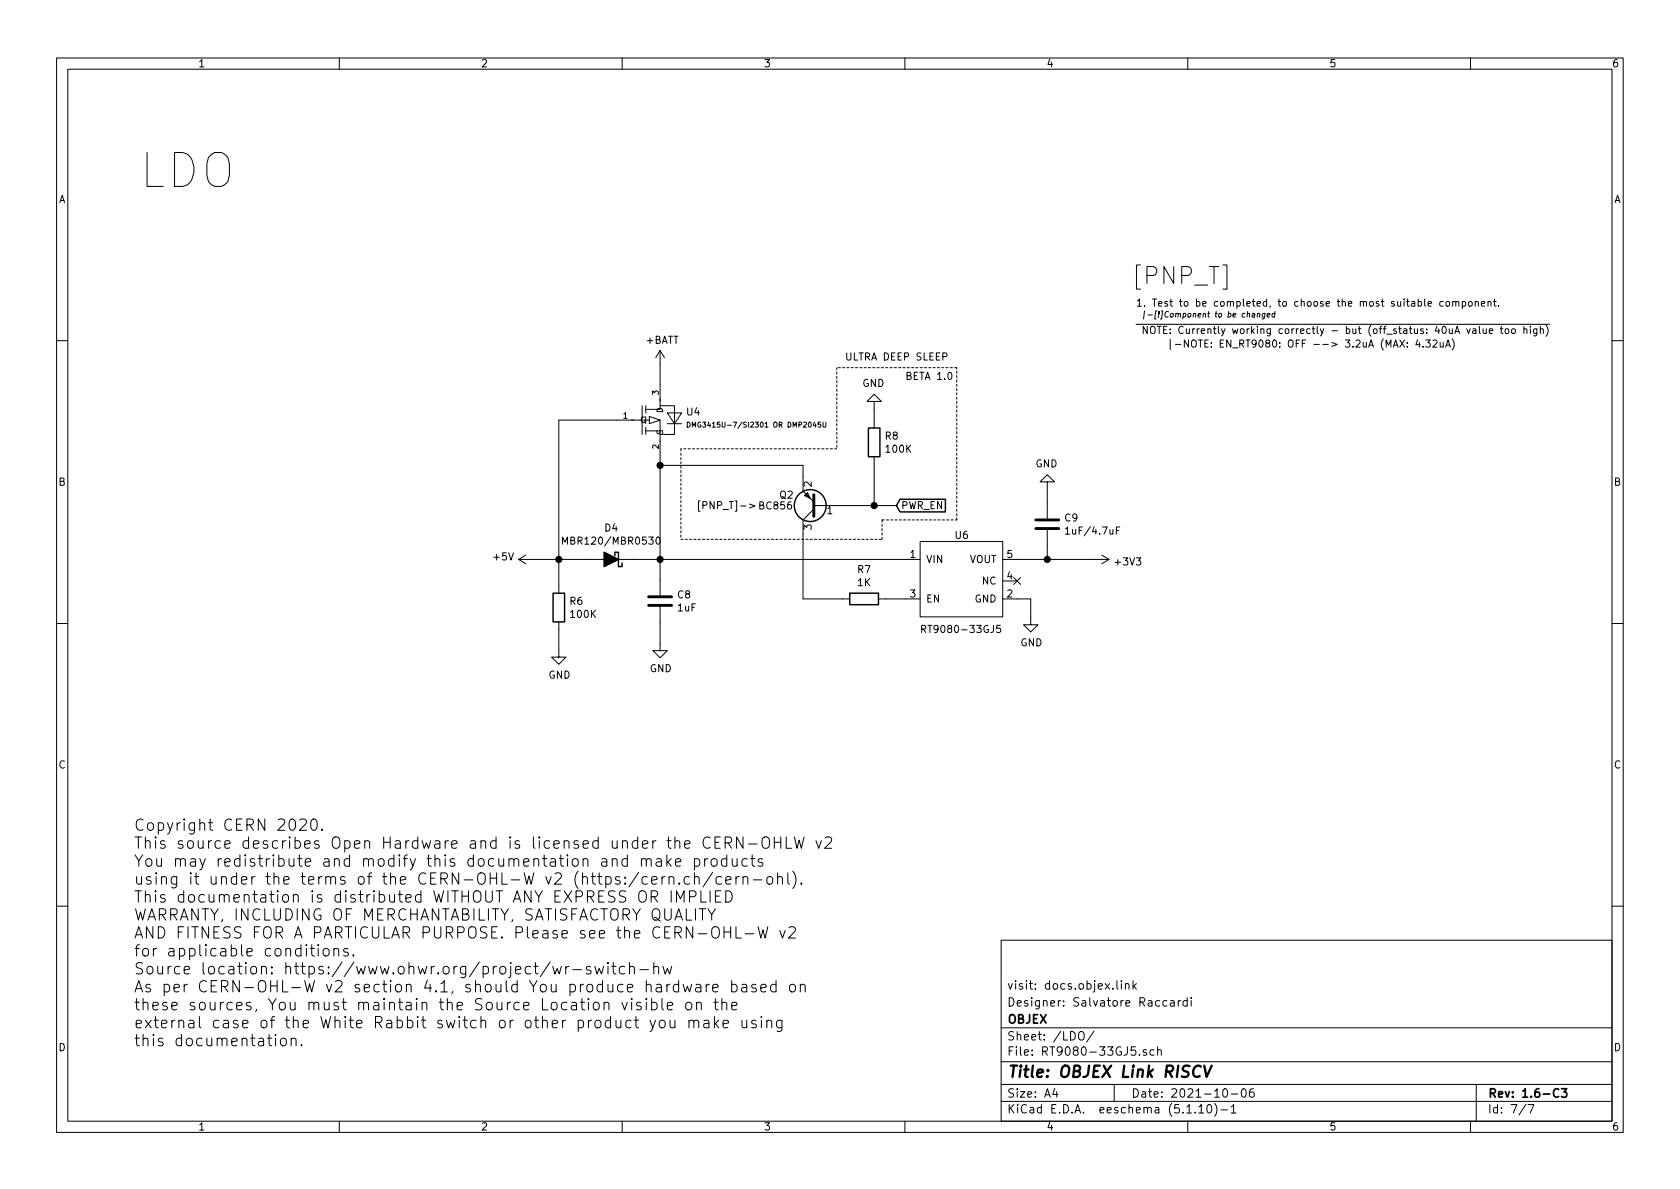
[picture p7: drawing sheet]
<svg xmlns="http://www.w3.org/2000/svg" width="297mm" height="210mm" viewBox="0 0 297 210" stroke-linecap="round" stroke-linejoin="round" font-family="sans-serif">
<g fill="none" stroke="#000" stroke-width=".18">
<path d="M10 10.3h277v189.9h-277zM12 12.2h273v186.1h-273zM60 10.3v1.9M110 10.3v1.9M160 10.3v1.9M210 10.3v1.9M260 10.3v1.9M220.5 55.5h.4v.6M220.6 55.1l-.1 1M221.4 55.5l.3-.1 .2 .1-.1 .6M221.8 55.6l-.4 .1-.1 .2 .2 .2 .3-.1M222.3 55.5l.3-.1 .2 .1-.1 .6"/>
<path d="M222.4 55.4l-.1 .7M223.7 55.4l-.2 .9-.4 .1M223.7 55.5l-.3-.1-.2 .2v.4h.4M224.1 55.7l.4-.1v-.1l-.3-.1-.1 .1v.5h.3M225.4 55.5l-.3-.1-.2 .2v.4h.4M225.5 55.1l-.2 1M251.9 52.9v1.1l.2 .1M252.5 53.7l.6-.1-.1-.2-.3-.1-.2 .2 .1 .6h.4M255.2 53.4l-.4-.1-.2 .2 .1 .6h.5M255.8 53.4l.3-.1 .2 .2-.1 .6h-.3l-.2-.1zM256.7 59.9a1.4 1.4 0 0 1 0 2M256.8 53.4l.2-.1 .3 .1 .1 .7"/>
<path d="M256.8 53.3v.8M257.4 53.5l.2-.2 .3 .1v.7M258.2 57.3h15.8M258.5 53.4l.4-.1 .3 .2-.2 .6h-.5M258.5 53.3v1.3M259.3 58.1l.3 .9 .3-.9M259.7 53.4l.2-.1 .3 .1 .1 .5-.1 .2h-.3l-.2-.1zM260.4 58.2h.5l.1 .8M260.8 53.4l.2-.1 .3 .1 .1 .7M260.8 53.3v.8M261 58.4l-.4 .1-.3 .2 .1 .2h.6M261.6 57.7v1.1l.1 .2"/>
<path d="M261.9 53.7l.6-.1v-.2l-.4-.1-.2 .2 .1 .6h.5M262.2 58.1l.1 .8 .3 .1 .2-.2M262.8 58.1v.9M263.1 53.4l.2-.1 .3 .1v.7M263.1 53.3v.8M263.3 58.5l.6-.1v-.2l-.4-.1-.2 .2 .1 .6h.5M264.1 53.3h.4M264.2 52.9v1.1l.3 .1M264.9 54v.1M265.3 58.1h.4M265.4 57.7v1.1l.3 .2M266.2 58.2l.3-.1 .3 .3-.2 .5-.3 .1-.1-.2z"/>
<path d="M267.4 58.2l.3-.1 .2 .2v.4l-.1 .2-.3 .1-.2-.2v-.4zM269.4 58.3l.2-.2 .3 .1 .1 .8M269.4 57.7v1.3M270.6 57.7v.1M270.6 58.1v.9M271.7 58.1v1.2l-.2 .1-.3-.1M271.7 58.2l-.3-.1-.3 .3 .1 .5h.5M272.3 58.3l.2-.2 .3 .1 .1 .8M272.3 57.7v1.3M273.4 57.5a1.4 1.4 0 0 1 0 2M10 60.2h2M113.5 74.3h-14.7v30.6"/>
<path d="M113.5 71.7v5.1M114.2 75.6v1.2zM114.2 74.3h.6zM114.2 76.2h2.5M114.2 71.7v1.3M114.8 74.3v.6zM114.8 73.7v.6zM114.8 73.7l1.9 .6-1.9 .6M116.7 70.5v1.9h-2.5M116.7 71.7h2.6v5.1h-2.6M116.7 62l-.7 1.2M116.7 62v8.9"/>
<path d="M116.7 74.3v31M116.7 62l.8 1.2M118 73h2.5l-1.2 1.9zM118 74.9h2.5M121.5 74.6a.45 .45 0 0 1 .5 .5 .45 .45 0 0 1-.5 .4zM122.4 75.5v-.9l.3 .7 .3-.7v.9M145.1 74.6h-.4l-.1 .5 .5-.1v.4l-.1 .1h-.4M145.5 74.6v.8l.2 .1 .3-.1v-.8M154.6 71h1.2l-1.2-1.3-1.3 1.3h1.3v4.7M166.7 63.1l.7-.1v-.5l-.2-.1h-.5v1.3M167.8 65.9l.1-.1a.69 .69 0 0 1 .4 .7 .69 .69 0 0 1-.4 .6 .83 .83 0 0 1-.1-1.2zM247.5 60.1l.8 1.3"/>
<path d="M248.3 60.1l-.8 1.3M248.8 61.3v.1M248.8 60.6v.1M250.6 60.1l-.3 .9h.8M251 60.5v.9M251.6 61.3v.1M252.1 60.1h.8l-.4 .5 .3 .1 .1 .5-.3 .2-.5-.1M253.4 60.2l.4-.1 .3 .4-.1 .2-.7 .7h.8M254.6 60.5l.1 .8 .3 .1 .2-.1M255.2 60.5v.9M255.6 61.4l.4-1.3 .4 1.3M255.7 61h.6"/>
<path d="M285 60.2h2M91.7 98.9l1.3 .8M91.7 98.9h71M93 98.2l-1.3 .7M99.5 96.2v-1.2l.4 .9 .4-.9v1.2M116.1 95.1l.2-.1a.67 .67 0 0 1 .4 .6 .67 .67 0 0 1-.4 .6l-.3-.4zM116.7 82.3h25.3v4.6l1.9 1.9M132.5 89.1l1 .4-1 .3M143.9 90l-1.9 1.9v14h8.2M143.9 89.4h14.6M154.6 80.8v8.6M162.7 95.8h14.6v13.3h-14.6z"/>
<path d="M177.3 98.9h18.8M185.2 85.2h1.2l-1.2-1.3-1.3 1.3h1.3v6.5M185.2 93.7v5.2M188.4 93.5l.3-.3v1.3M188.4 94.5h.7M194.8 98.2l1.3 .7M196.1 98.9l-1.3 .8M197.4 93.8h.4M198 93.2h-.6v1.3M10 110.3h2M98.8 110v6.2h1.3l-1.3 1.3-1.3-1.3h1.3M116.7 107.3v7.8h1.3l-1.3 1.2-1.3-1.2h1.3"/>
<path d="M155.3 105.9h7.4M163 111.2l.6-.1v-.4l-.2-.1h-.4v1.3M163.3 111.2l.4 .7M176.9 110.6h-.6l-.1 .6 .5-.1 .2 .2v.3l-.2 .3-.5-.2M177.3 105.9h4.9v4.6h1.3l-1.3 1.3-1.2-1.3h1.2M177.3 102.7h2.5M179.2 102.1l1.2 1.2M180.4 102.1l-1.2 1.2M285 110.3h2M53 145l.3-.2h.5l.3 .2 .1 .4-.1 .3-1.2 1.1h1.3M55.1 145a.49 .49 0 0 1 .5-.2 .49 .49 0 0 1 .4 .4 1.03 1.03 0 0 1-.6 1.6 1.18 1.18 0 0 1-.4-1.6zM56.9 146.6v.2l-.1-.1 .1-.1v.2"/>
<path d="M113.4 152a.49 .49 0 0 1 .9 .1v1.1M113.4 151.8v1.4M114.3 152.1l.1-.2a.48 .48 0 0 1 .7 .2v1.1M115.2 155.7l1-.2-.1-.4-.6-.1-.3 .3 .1 1 .2 .1 .6-.1M116.1 151.9l.2-.1 .5 .1 .1 1.3M116.9 152.3l-.6 .1a.39 .39 0 0 0-.3 .4 .39 .39 0 0 0 .3 .4l.6-.1M117 155v1.4M117.6 155l-.4 .1-.2 .3M117.9 151.2v2M118.1 152.4l.6 .8M118.3 155.2a.49 .49 0 0 1 .9 .1v1.1M118.3 155v1.4"/>
<path d="M118.7 151.8l-.8 .8M118.7 157.5v2M119.4 152.5l1-.2-.1-.4-.6-.1-.3 .3 .1 1 .2 .1 .6-.1M119.6 159.5v-2l.7 1.4 .7-1.4v2M120.1 156.2l.1 .1-.1 .1-.1-.1 .1-.1v.2M121.9 155.1l-.6-.1-.3 .4v.6l.2 .3 .1 .1 .6-.1M121.9 158.6h.8a.54 .54 0 0 0 .4-.6 .54 .54 0 0 0-.4-.5h-.8v2M122.8 151.9l.5-.1 .4 .4v.6l-.2 .3-.2 .1-.5-.1M122.8 155.2a.47 .47 0 0 1 .8 .1v1.1M122.8 151.8v2M122.8 154.4v2M123.9 157.5v2h1"/>
<path d="M124.6 151.8v1.4M125.2 151.8l-.4 .1-.2 .3M125.6 157.5v2M125.8 152a.55 .55 0 0 1 .6-.2 .55 .55 0 0 1 .4 .4v.6a.55 .55 0 0 1-.5 .4 .55 .55 0 0 1-.6-.4zM126 154.2l-1.7 2.6M126.4 148.9h.7M126.5 158.5h.7M127.4 148h-1v2h1M127.5 157.5h-1v2h1M127.6 155.1l-.6-.1-.4 .4v.6l.2 .3 .2 .1 .6-.1M128.2 149h.8a.54 .54 0 0 0 .4-.5 .54 .54 0 0 0-.4-.5h-.8v2M128.3 155.7l1-.2-.1-.4-.6-.1-.3 .3 .1 1 .2 .1 .6-.1"/>
<path d="M128.3 157.5a1.06 1.06 0 0 1 1.1 .7 1.06 1.06 0 0 1-.3 1.2l-.8 .1zM128.5 151.9l-.6-.1-.3 .4v.6l.1 .3 .2 .1 .6-.1M128.5 151.2v2M128.7 149l.7 1M129.5 151.8l.1 1.3a.53 .53 0 0 0 .7-.1M130.1 155v1.4M130.3 151.8v1.4M130.7 155l-.4 .1-.2 .3M131.4 148v2l-1.2-2v2M131.4 155.2a.52 .52 0 0 1 .7-.1l.1 1.3M131.4 155v1.4M132.1 151.9l-.5-.1-.4 .4v.6l.2 .3 .2 .1 .5-.1"/>
<path d="M132.3 149.2h1.6M132.7 151.8h.8M133 151.2v1.7l.1 .2 .4 .1M133.2 155.6h1.5M134.8 148.3a.66 .66 0 0 1 .8-.3 .66 .66 0 0 1 .4 .7v.6a.66 .66 0 0 1-.3 .6 .66 .66 0 0 1-.7 0 1.58 1.58 0 0 1-.2-1.6zM134.8 151.9a.5 .5 0 0 0-.8 .2l.1 .3a.68 .68 0 0 1 .8 .4l-.1 .3-.2 .1-.6-.1M135.8 155.1a.54 .54 0 0 1 .8 .3v.6a.54 .54 0 0 1-.5 .4 .54 .54 0 0 1-.5-.4v-.6zM136.9 148.9h1.1M136.9 148v2M137.5 155.2a.49 .49 0 0 1 .9 .1v1.1M137.5 154.4v2M138 148v2"/>
<path d="M139 148v2h1M139.3 154.4v1.7l.3 .3M140.2 154a2.29 2.29 0 0 1 0 3.1M140.5 148l.4 2 .4-1.4 .4 1.4 .5-2M141.7 156.2l.1 .1-.1 .1v-.2v.2M144.3 148.7l.5 1.3 .4-1.3M145.9 148.2l.3-.2h.5l.2 .2 .1 .4-.1 .3-1.1 1.1h1.2M10 160.2h2M54.8 167.7h.8M55.1 167.1v1.7l.1 .2 .4 .1M56.3 167.1l-.1 .1h.2l-.1-.1v.1M56.3 167.7v1.4"/>
<path d="M57.2 167.9a.55 .55 0 0 1 .6-.2 .55 .55 0 0 1 .4 .4v.6a.56 .56 0 0 1-.5 .4 .56 .56 0 0 1-.6-.4zM59 167.9a.5 .5 0 0 1 .9 .1v1.1M59 167.7v1.4M61.5 167.8l-.5-.1-.2 .3 .1 .3 .6 .2 .1 .2-.1 .3-.2 .1-.5-.1M62.5 168.9l.1 .1-.1 .1-.1-.1 .1-.1v.2M97.7 170.9l.4 1.3 .4-.9 .4 .9 .4-1.3M100 170.9v1.3M100.6 170.9l-.4 .1-.2 .3M101.3 171.5h1.5M104.4 171l-.5-.1-.2 .3 .1 .3 .6 .1 .1 .3-.1 .2-.2 .1-.5-.1M105.2 170.9l.4 1.3 .3-.9 .4 .9 .4-1.3M107.5 170.2l-.1 .1h.2l-.1-.1v.2"/>
<path d="M107.5 170.9v1.3M108.2 170.9h.7M108.4 170.2v1.7l.1 .2 .4 .1M110 177.2l.4 1.4 .5-1.4M110.4 171l-.5-.1-.4 .4v.6l.2 .2 .2 .1 .5-.1M111.3 171.1a.52 .52 0 0 1 .8-.1l.1 1.2M111.3 170.2v2M111.7 177.2v1.4M113.1 171.5h1.6M113.3 177.3l-.5-.1-.3 .3 .1 .3 .7 .2 .1 .2-.1 .3-.2 .1-.6-.1M114.3 177.2v1.4M115.2 177.3l.6-.1 .4 .4v.6l-.2 .3-.2 .1-.6-.1"/>
<path d="M115.2 176.6v2M115.6 171.1a.5 .5 0 0 1 .9 .1v1M115.6 170.2v2M117 176.6v1.7l.3 .3M117.2 170.9l.4 1.3 .4-.9 .4 .9 .4-1.3M118 177.9l.9-.2-.1-.4-.5-.1-.3 .3 .1 1 .2 .1 .5-.1M120.8 174.1l.4 1.3 .3-1 .4 1 .4-1.3M121.3 177.4a.55 .55 0 0 1 .6-.2 .55 .55 0 0 1 .4 .4v.6a.55 .55 0 0 1-.5 .4 .55 .55 0 0 1-.6-.4zM123.1 174.2l.1-.1 .6 .1 .1 1.2M123.2 177.4a.47 .47 0 0 1 .8 .1v1.1M123.2 177.2v1.4M123.9 174.5l-.7 .1a.39 .39 0 0 0-.3 .4 .39 .39 0 0 0 .3 .4l.7-.1"/>
<path d="M124.9 174.1v1.3M125.2 160.7l.6 1 .7-1M125.5 174.1l-.4 .1-.2 .2M125.8 161.7v1M126 174.7l1-.2-.1-.3-.6-.1-.3 .2 .1 1 .2 .1 .6-.1M126.2 177.2h.8M126.3 179.8v2M126.5 176.6v1.7l.1 .2 .4 .1M127.6 177.4a.5 .5 0 0 1 .9 .1v1.1M127.6 176.6v2M128 163.9v2M128 164.8h1.2"/>
<path d="M129.2 163.9v2M129.4 174.2l.5-.1 .4 .3v.6l-.2 .3-.2 .1-.5-.1M129.4 177.9l.9-.2-.1-.4-.6-.1-.2 .3 .1 1 .1 .1 .6-.1M129.4 173.4v2M130.1 163.9v2h1M131.2 174.2l.2-.1 .6 .1v1.2M131.7 165.1h1.6M132 174.5l-.6 .1a.39 .39 0 0 0-.3 .4 .39 .39 0 0 0 .3 .4l.6-.1M133.7 174.2a.48 .48 0 0 0-.8 .1l.1 .3a.68 .68 0 0 1 .8 .4l-.3 .4-.6-.1M134 163.9l.5 2 .4-1.5 .4 1.5 .5-2M134.5 174.7l1-.2-.1-.3-.6-.1-.3 .2 .1 1 .2 .1 .6-.1M134.6 179.8l-.1 .1h.2l-.1-.1v.1"/>
<path d="M137.2 174.2l-.6-.1-.4 .3v.6l.2 .3 .2 .1 .6-.1M137.2 173.4v2M137.9 164.5l.5 1.4 .4-1.4M139.5 164.1l.3-.2h.5l.2 .2 .1 .3-.1 .3-1.1 1.2h1.2M139.7 174.3a.55 .55 0 0 1 .5-.2 .55 .55 0 0 1 .4 .3v.6a.54 .54 0 0 1-.5 .4 .54 .54 0 0 1-.5-.4zM141.5 174.3a.49 .49 0 0 1 .9 0v1.1M141.5 174.1v1.3M177 166.3h108v32h-108zM197.5 173.4v1.3l.2 .2M198.3 173.4v.2M198.3 173.9v1M199 174.1l.2-.2 .3 .1 .1 .9"/>
<path d="M199 173.9v1M200.3 173.4v1.5M200.5 174.4l.4 .5M200.9 173.9l-.6 .6M206.3 177l-.4-.1-.3 .3 .1 .6 .2 .1 .4-.1M207 177h.5l.1 .9M207.6 177.3l-.5 .1-.2 .2 .1 .2 .1 .1 .5-.1M208.3 176.9v1M208.8 176.9l-.3 .1-.2 .2M209.9 177l-.4-.1-.3 .3v.6l.3 .1 .4-.1M209.9 176.4v1.5M210.6 176.4v.2"/>
<path d="M210.6 176.9v1M285 160.2h2M48.7 183.6v1.3M49.7 183.8a.53 .53 0 0 1 .5-.2 .53 .53 0 0 1 .4 .4v.6a.54 .54 0 0 1-.5 .4 .54 .54 0 0 1-.5-.4zM51.5 183.8a.52 .52 0 0 1 .7-.1l.1 1.2M51.5 183.6v1.3M53.3 184.7v.2l-.1-.1 .1-.1v.2M60 198.3v1.9M110 198.3v1.9M114.9 180.4l.5 1.4M115.9 180.4l-.7 1.8-.3 .2M116.8 180.5a.52 .52 0 0 1 .8 .3v.6a.54 .54 0 0 1-.5 .4 .54 .54 0 0 1-.5-.4v-.6z"/>
<path d="M118.5 180.4l.1 1.3a.52 .52 0 0 0 .7-.1M119.3 180.4v1.4M121.8 180.6a.52 .52 0 0 1 .8-.1l.1 1.3M121.8 180.4v1.4M122.7 180.7l.1-.2a.48 .48 0 0 1 .7 .2v1.1M124.5 180.5l.2-.1 .5 .1 .1 1.3M125.3 180.9l-.6 .1a.39 .39 0 0 0-.3 .4 .39 .39 0 0 0 .3 .4l.6-.1M126.5 181l.6 .8M127.1 180.4l-.8 .8M127.8 181.1l1-.2-.1-.4-.6-.1-.3 .3 .1 1 .2 .1 .6-.1M131.2 180.4l.1 1.3a.52 .52 0 0 0 .7-.1M132 180.4v1.4"/>
<path d="M133.7 180.5a.48 .48 0 0 0-.8 .2l.1 .3a.68 .68 0 0 1 .8 .4l-.3 .4-.6-.1M134.6 180.4v1.4M135.6 180.6a.49 .49 0 0 1 .8 .1v1.1M135.6 180.4v1.4M138.3 180.4v1.6a.56 .56 0 0 1-.9 .3M138.3 180.5l-.6-.1-.4 .4v.6l.2 .3 .2 .1 .6-.1M160 198.3v1.9M177 194.8h108M177 191.8h108M177 187.8h108M177 181.8h108M186.5 192.5l-.4 1h1"/>
<path d="M186.8 193v1M190.9 182.5a.5 .5 0 0 1 .5 0 .5 .5 0 0 1 .3 .4v.5a.5 .5 0 0 1-.5 .5 .5 .5 0 0 1-.5-.5v-.5zM193.4 182.3l-1.3 2M197 191.8v3M201.5 186.5v.1M202.7 185.7a.37 .37 0 0 0-.6 .1l.1 .2 .5 .2 .1 .1-.3 .3-.4-.1M204 185.7l-.4-.1-.3 .3 .1 .6 .2 .1 .4-.1M204.7 185.7a.37 .37 0 0 1 .6 .1v.8M204.7 185.1v1.5M210 198.3v1.9M211.3 196.7v.1M212 195.8l.4-.5v1.5"/>
<path d="M212 196.8h.8M213.5 195.5l.2-.2a.81 .81 0 0 1 .6 .6 .81 .81 0 0 1-.3 .8l-.1 .1a.79 .79 0 0 1-.4-1.3zM214.8 195.1a1.79 1.79 0 0 1 0 2.3M215.9 196.3h1.1M216.3 192.7l.4-.2a.94 .94 0 0 1 0 1.5 .79 .79 0 0 1-.4-1.3zM217.7 195.8l.4-.5v1.5M217.7 193.5h1.1M217.7 196.8h.8M219.6 192.7l.4-.2a.94 .94 0 0 1 0 1.5 .82 .82 0 0 1-.4-1.3zM221.6 192.5a.59 .59 0 0 0-.7 .7l.1 .7 .2 .1 .5-.1 .1-.5-.2-.2-.4-.1-.3 .3M260 198.3v1.9M261 191.8v6.5"/>
<path d="M269.8 195.2l-1.2 2M270.2 195.3h1l-.6 1.5"/>
</g>
<path d="M275.6 192.7a.59 .59 0 0 0-.8 0 .59 .59 0 0 0-.1 .7 .56 .56 0 0 0 .3 .6 .56 .56 0 0 0 .6-.1M276.1 192.5h.9l-.5 .6 .5 .1v.7l-.3 .1-.6-.1" fill="none" stroke="#000" stroke-width=".3"/>
<path d="M212.3 188.6a.89 .89 0 0 0-1 0 .89 .89 0 0 0-.4 1 .71 .71 0 0 0 .4 .8 .71 .71 0 0 0 .8-.1M212.9 188.4l.4 2 .9-2" fill="none" stroke="#000" stroke-width=".41"/>
<g fill="none" stroke="#000" stroke-width=".25">
<path d="M153.5 75.7h2.1v5.1h-2.1zM108.7 98.3v-.6h.6v2.5h.7v-.6M159.1 88.3h8.1v2.2h-8.1l-.6-1.1zM97.8 104.9h2v5.1h-2zM150.2 104.9h5.1v2h-5.1z"/>
<circle cx="143.3" cy="89.4" r="2.82"/>
</g>
<path d="M143.9 87.5v3.8M183.1 93.5h4.1M183.1 91.9h4.1M114.7 107.1h4M114.7 105.5h4" fill="none" stroke="#000" stroke-width=".51"/>
<path d="M142.2 87.6l.5-.5 .6 1z" fill="#000" stroke="#000" stroke-width=".18"/>
<g fill="#000" stroke="#000" stroke-width=".25">
<path d="M106.8 97.7l2.5 1.2-2.5 1.3z"/>
<circle cx="98.8" cy="98.9" r=".51"/>
<circle cx="116.7" cy="98.9" r=".51"/>
<circle cx="116.7" cy="82.3" r=".51"/>
<circle cx="154.6" cy="89.4" r=".51"/>
<circle cx="185.2" cy="98.9" r=".51"/>
</g>
<path d="M120.4 79.4v16M148 65v14.4M148 79.4h-27.6M169.2 65h-21.2M120.4 95.4h35.6M156 91.9h13.2M156 95.4v-3.5M169.2 91.9v-26.9" fill="none" stroke="#000" stroke-width=".18" stroke-dasharray=".4 .4"/>
<text font-size="8.3" x="24.5" y="33.3">LDO</text>
<text font-size="4.2" x="200" y="50.3">[PNP_T]</text>
<g font-size="2.8">
<text x="23.6" y="146.9">Copyright CERN 2020.</text>
<text x="23.6" y="150.1">This source describes Open Hardware and is licensed under the CERN-OHLW v2</text>
<text x="23.6" y="153.3">You may redistribute and modify this documentation and make products</text>
<text x="23.6" y="156.5">using it under the terms of the CERN-OHL-W v2 (https:/cern.ch/cern-ohl).</text>
<text x="23.6" y="159.6">This documentation is distributed WITHOUT ANY EXPRESS OR IMPLIED</text>
<text x="23.6" y="162.8">WARRANTY, INCLUDING OF MERCHANTABILITY, SATISFACTORY QUALITY</text>
<text x="23.6" y="166">AND FITNESS FOR A PARTICULAR PURPOSE. Please see the CERN-OHL-W v2</text>
<text x="23.6" y="169.2">for applicable conditions.</text>
<text x="23.6" y="172.3">Source location: https://www.ohwr.org/project/wr-switch-hw</text>
<text x="23.6" y="175.5">As per CERN-OHL-W v2 section 4.1, should You produce hardware based on</text>
<text x="23.6" y="178.7">these sources, You must maintain the Source Location visible on the</text>
<text x="23.6" y="181.9">external case of the White Rabbit switch or other product you make using</text>
<text x="23.6" y="185">this documentation.</text>
<text x="178" y="190.5">Title: OBJEX Link RISCV</text>
</g>
<g font-size="2.1">
<text x="178" y="178">Designer: Salvatore Raccardi</text>
<text x="178" y="175">visit: docs.objex.link</text>
<text x="178" y="184">Sheet: /LDO/</text>
<text x="178" y="181">OBJEX</text>
<text x="178" y="186.7">File: RT9080-33GJ5.sch</text>
<text x="178" y="196.9">KiCad E.D.A. eeschema (5.1.10)-1</text>
<text x="178" y="194.1">Size: A4</text>
<text x="200" y="194.1">Date: 2021-10-06</text>
<text x="263" y="194.1">Rev: 1.6-C3</text>
<text x="263" y="196.9">Id: 7/7</text>
</g>
<g font-size="1.8">
<text x="35" y="11.9">1</text>
<text x="85" y="11.9">2</text>
<text x="135" y="11.9">3</text>
<text x="185" y="11.9">4</text>
<text x="235" y="11.9">5</text>
<text x="285" y="11.9">6</text>
<text x="10.4" y="35.9">A</text>
<text x="285.4" y="35.9">A</text>
<text x="200.8" y="54.2">1. Test to be completed, to choose the most suitable component.</text>
<text x="201.3" y="59">NOTE: Currently working correctly - but (off_status: 40uA value too high)</text>
<text x="114.2" y="60.8">+BATT</text>
<text x="149.4" y="63.7">ULTRA DEEP SLEEP</text>
<text x="206.2" y="61.5">|-NOTE: EN_RT9080: OFF --&gt; 3.2uA (MAX: 4.32uA)</text>
<text x="152.5" y="68.4">GND</text>
<text x="160" y="67.2">BETA 1.0</text>
<text x="121.5" y="73.5">U4</text>
<text x="156.5" y="77.7">R8</text>
<text x="156.7" y="80.1">100K</text>
<text x="183.1" y="82.6">GND</text>
<text x="10.4" y="85.9">B</text>
<text x="137.9" y="88.2">Q2</text>
<text x="143.5" y="86.1" transform="rotate(-90 143.5 86.1)">2</text>
<text x="285.4" y="85.9">B</text>
<text x="107" y="94">D4</text>
<text x="123.1" y="90">[PNP_T]-&gt;</text>
<text x="134.4" y="90.1">BC856</text>
<text x="143.5" y="93.7" transform="rotate(-90 143.5 93.7)">3</text>
<text x="146.3" y="90.9">1</text>
<text x="159.3" y="90">PWR_EN</text>
<text x="168.9" y="95.3">U6</text>
<text x="188.3" y="92.2">C9</text>
<text x="189.1" y="94.5">1uF/4.7uF</text>
<text x="87.4" y="99.1">+5V</text>
<text x="100.4" y="96.3">MBR120/MBR0530</text>
<text x="151.7" y="101.3">R7</text>
<text x="160.9" y="98.7">1</text>
<text x="163.7" y="99.6">VIN</text>
<text x="171.4" y="99.6">VOUT</text>
<text x="178.1" y="98.7">5</text>
<text x="197.3" y="100">+3V3</text>
<text x="100.8" y="107">R6</text>
<text x="119.8" y="105.8">C8</text>
<text x="151.7" y="103.7">1K</text>
<text x="160.9" y="105.7">3</text>
<text x="163.7" y="106.5">EN</text>
<text x="172.3" y="106.5">GND</text>
<text x="173.7" y="103.4">NC</text>
<text x="178.1" y="105.7">2</text>
<text x="178.1" y="102.5">4</text>
<text x="101" y="109.3">100K</text>
<text x="119.9" y="108.1">1uF</text>
<text x="163.8" y="111.9">RT9080-33GJ5</text>
<text x="114.9" y="118.9">GND</text>
<text x="180.4" y="114.3">GND</text>
<text x="97" y="120">GND</text>
<text x="10.4" y="135.9">C</text>
<text x="285.4" y="135.9">C</text>
<text x="10.4" y="185.9">D</text>
<text x="285.4" y="185.9">D</text>
<text x="35" y="199.9">1</text>
<text x="85" y="199.9">2</text>
<text x="135" y="199.9">3</text>
<text x="185" y="199.9">4</text>
<text x="235" y="199.9">5</text>
<text x="285" y="199.9">6</text>
</g>
<g font-size="1.4">
<text x="201.7" y="56.1">|-[!]Component to be changed</text>
<text x="116.5" y="69.8" transform="rotate(-90 116.5 69.8)">3</text>
<text x="110.2" y="74">1</text>
<text x="113.1" y="74.8">G</text>
<text x="117.2" y="77" transform="rotate(-90 117.2 77)">S</text>
<text x="117.2" y="73" transform="rotate(-90 117.2 73)">D</text>
<text x="116.5" y="79.4" transform="rotate(-90 116.5 79.4)">2</text>
</g>
<text font-size="1.2" x="123.4" y="75.6">DMG3415U-7/SI2301 OR DMP2045U</text>
</svg>
